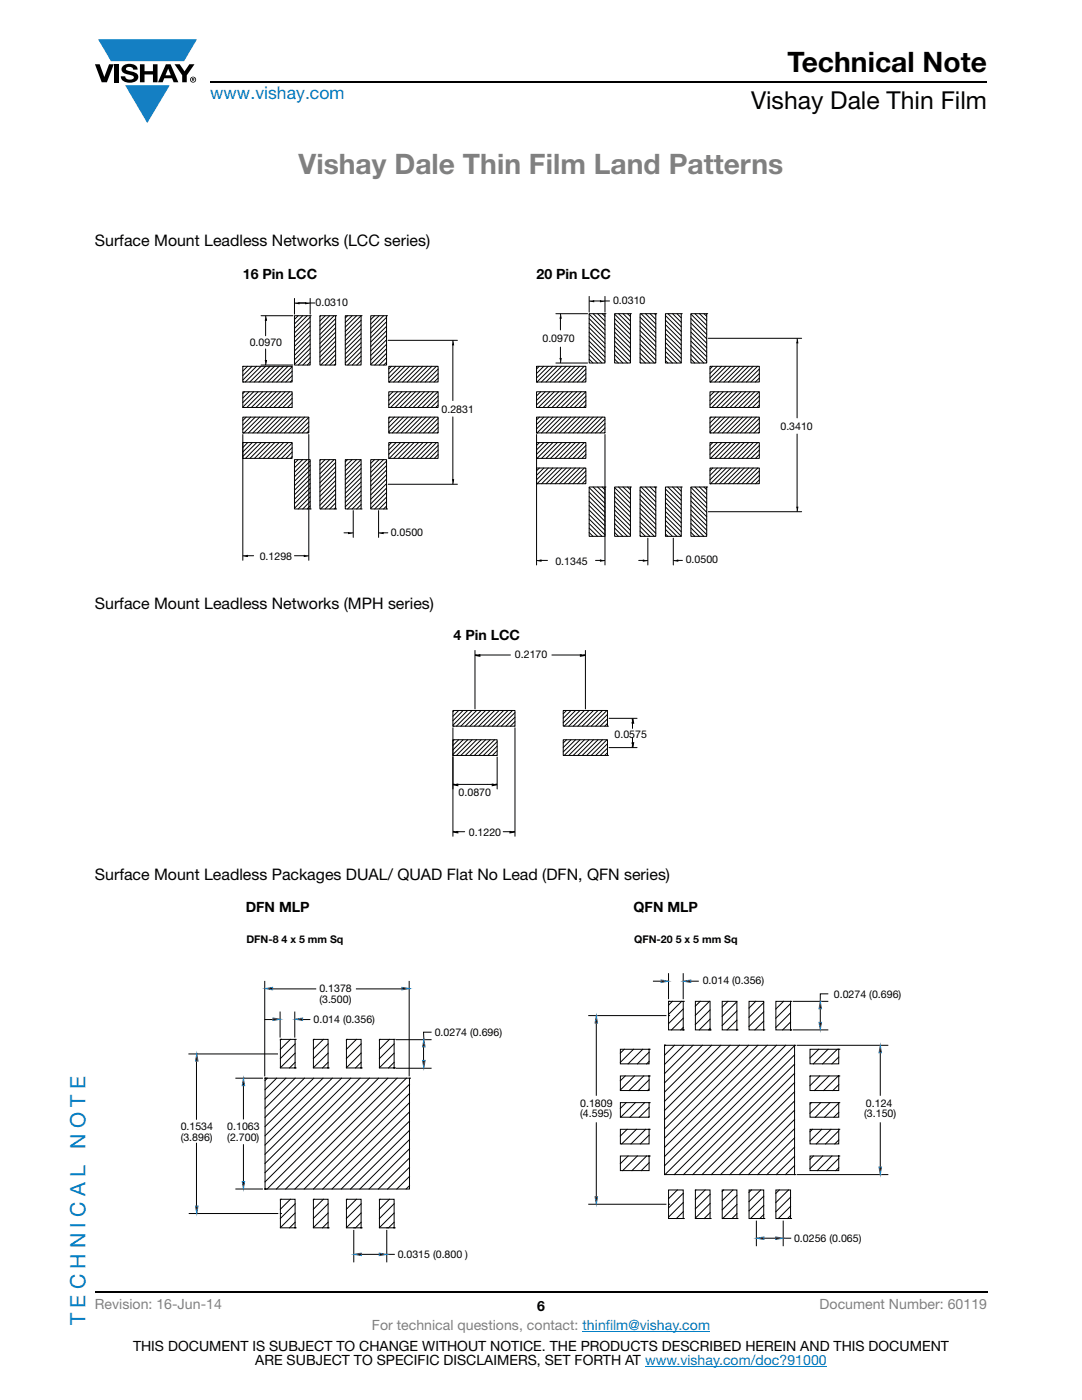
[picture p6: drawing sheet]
<svg xmlns="http://www.w3.org/2000/svg" width="216mm" height="279mm" viewBox="0 0 216 279" stroke-linecap="round" stroke-linejoin="round" font-family="sans-serif">
<g fill="#147fc3">
<path d="M19.6 7.9h19.7l-2.6 4.3h-1.1h-13.5z"/>
<path d="M25 17h8.9l-4.5 7.6z"/>
</g>
<g fill="#000">
<path d="M18.9 12.8h1l.9 2.6 1-2.6h.9l-1.4 3.6h-1zM22.9 12.8h.9v3.6h-.9zM24.6 13.1a2.1 2.1 0 0 1 2.8 .4l.1 .4h-.9a.79 .79 0 0 0-.7-.6 .79 .79 0 0 0-.8 .5l.3 .2 1 .3a1.08 1.08 0 0 1 1.2 1 1.08 1.08 0 0 1-1.1 1.1 1.73 1.73 0 0 1-2.4-1.2h.9a.96 .96 0 0 0 .8 .7 .96 .96 0 0 0 .9-.5 1.31 1.31 0 0 0-1.2-.6 1.03 1.03 0 0 1-1.1-.5 1.03 1.03 0 0 1 .2-1.2zM27.9 12.8h.9v1.4h1.7v-1.4h.9v3.6h-.9v-1.5h-1.7v1.5h-.9zM34.8 12.8h1.1l.9 1.4 1-1.4h1l-1.5 2.2v1.4h-.9v-1.4z"/>
<path d="M33.6 13.7l.5 1.3h-1.1zM33.1 12.8l-1.6 3.6h1l.3-.8h1.5l.3 .8h1l-1.6-3.6z"/>
<path d="M38.4 15.7h.2v.1h-.2zM38.3 15.6v.6h.1v-.3l.4 .3-.2-.3 .2-.1-.1-.2z"/>
<path d="M38.1 15.9a.46 .46 0 0 1 .9 0 .46 .46 0 0 1-.9 0zM37.9 15.9a.6 .6 0 0 0 1.2 0 .6 .6 0 0 0-1.2 0z"/>
</g>
<path d="M42 16.4h155M18.9 257.9h178.1" fill="none" stroke="#000" stroke-width=".36"/>
<path d="M116.2 265.7h25.5M128.7 272.7h36.3" fill="none" stroke="#007ec4" stroke-width=".2"/>
<path d="M48.4 53.3h113.8v59.9h-113.8z" fill="#fff"/>
<g fill="none" stroke="#000" stroke-width=".2">
<path d="M58.8 59.6v3.1M61.9 59.6v3.1M117.6 59.2v3.1M118.5 59.9v.3l-.9-.1M119.8 59.9v.3l1.8-.1M120.7 59.2v3.1M48.4 73.1h9.9v3.1h-9.9zM48.4 76.2h.1M48.4 78.2h9.9v3.1h-9.9zM48.5 73.1l-.1 .1M48.8 78.2l-.3 .3M49.4 73.1l-1 1"/>
<path d="M49.7 78.2l-1.2 1.2M50.3 73.1l-1.9 1.9M50.6 78.2l-2.1 2.1M51.2 73.1l-2.8 2.8M51.5 78.2l-3 3M52.1 73.1l-3.1 3.1M52.1 72.9h6.3M52.1 63h6.3M52.4 78.2l-3.1 3.1M52.9 71.9h.3l-.2 1M53 73.1l-3.2 3.1M53 63.9v3.1"/>
<path d="M53 69.6v2.3M53 63l.2 .9h-.3M53.3 78.2l-3.1 3.1M53.9 73.1l-3.2 3.1M54.2 78.2l-3.1 3.1M54.8 73.1l-3.2 3.1M55.1 78.2l-3.2 3.1M55.7 73.1l-3.2 3.1M56 78.2l-3.1 3.1M56.6 73.1l-3.2 3.1M56.9 78.2l-3.2 3.1M57.5 73.1l-3.2 3.1"/>
<path d="M57.8 78.2l-3.2 3.1M58.3 73.2l-3.1 3M58.3 74.1l-2.2 2.1M58.3 75l-1.3 1.2M58.3 78.6l-2.8 2.7M58.3 79.5l-1.9 1.8M58.3 75.9l-.4 .3M58.8 63h3.1v9.9h-3.1zM59.5 63l-.7 .7M59.7 60.3v.3l-.9-.1M59.7 60.5h1.3M60.4 63l-1.6 1.7"/>
<path d="M61 60.3v.3l1.8-.1M61.3 63l-2.5 2.5M61.9 66l-3.1 3.1M61.9 63.3l-3.1 3.1M61.9 64.2l-3.1 3.1M61.9 65.1l-3.1 3.1M61.9 66.9l-3.1 3.1M61.9 67.8l-3.1 3.1M61.9 68.7l-3.1 3.1M61.9 69.6l-3.1 3.1M61.9 70.5l-2.4 2.3M61.9 71.4l-1.5 1.4"/>
<path d="M61.9 72.3l-.6 .5M61.9 63h.1M63.8 63h3.2v9.9h-3.2zM64 63l-.2 .2M64.9 63l-1.1 1.1M65.8 63l-2 2M66.7 63l-2.9 2.8M67 69.9l-3 2.9M67 70.8l-2.1 2M67 67.2l-3.2 3.1M67 63.6l-3.2 3.2M67 64.5l-3.2 3.1"/>
<path d="M67 65.4l-3.2 3.2M67 66.3l-3.2 3.1M67 68.1l-3.2 3.1M67 69l-3.2 3.1M67 71.7l-1.2 1.1M67 72.6l-.3 .2M67 63h.1M68.9 63h3.2v9.9h-3.2zM69.4 63l-.5 .5M70.3 63l-1.4 1.4M71.2 63l-2.3 2.3M72 64.8l-3.1 3.2"/>
<path d="M72 67.5l-3.1 3.1M72 69.3l-3.1 3.1M72 63l-3.1 3.2M72 63.9l-3.1 3.1M72 65.7l-3.1 3.1M72 66.6l-3.1 3.1M72 68.4l-3.1 3.1M72 70.2l-2.6 2.6M72 71.1l-1.7 1.7M72 72l-.8 .8M72.1 63h.1M74 63h3.1v9.9h-3.1z"/>
<path d="M74.8 63l-.8 .8M75.6 63l-1.6 1.7M76.5 63l-2.5 2.6M77.1 70.5l-2.3 2.3M77.1 66l-3.1 3.2M77.1 66.9l-3.1 3.2M77.1 68.7l-3.1 3.2M77.1 69.6l-3.1 3.1M77.1 63.3l-3.1 3.2M77.1 64.2l-3.1 3.2M77.1 65.1l-3.1 3.2M77.1 67.8l-3.1 3.1"/>
<path d="M77.1 71.4l-1.4 1.4M77.1 72.3l-.5 .5M77.1 63h.1M77.4 67.9h13.9M77.6 73.1h9.8v3.1h-9.8zM77.6 76.2h.1M77.6 78.2h9.8v3.1h-9.8zM78.1 73.1l-.5 .5M78.4 78.2l-.8 .8M79 73.1l-1.4 1.4M79.3 78.2l-1.7 1.7M79.9 73.1l-2.3 2.3"/>
<path d="M80.2 78.2l-2.6 2.6M80.8 73.1l-3.1 3.1M81.1 78.2l-3.1 3.1M81.7 73.1l-3.2 3.1M82 78.2l-3.2 3.1M82.6 73.1l-3.2 3.1M82.9 78.2l-3.1 3.1M83.5 73.1l-3.2 3.1M83.8 78.2l-3.2 3.1M84.4 73.1l-3.2 3.1M84.7 78.2l-3.1 3.1M85.3 73.1l-3.2 3.1"/>
<path d="M85.6 78.2l-3.2 3.1M86.2 73.1l-3.2 3.1M86.5 78.2l-3.2 3.1M87.1 73.1l-3.2 3.1M87.4 78.2l-3.2 3.1M87.4 73.7l-2.6 2.5M87.4 74.6l-1.7 1.6M87.4 75.5l-.8 .7M87.4 79.1l-2.3 2.2M87.4 79.9l-1.4 1.4M90.4 67.9l.1 .9h-.3M90.4 68.8v11.1"/>
<path d="M107.1 73.1h9.8v3.1h-9.8zM107.1 76.2h.1M107.1 78.2h9.8v3.1h-9.8zM107.6 73.1l-.5 .5M107.9 78.2l-.8 .8M108.5 73.1l-1.4 1.4M108.8 78.2l-1.7 1.7M109.4 73.1l-2.3 2.3M109.7 78.2l-2.6 2.6M110.3 73.1l-3.2 3.1M110.6 78.2l-3.2 3.1M110.9 72.4h6.3"/>
<path d="M110.9 62.6h6.3M111.2 73.1l-3.2 3.1M111.5 78.2l-3.1 3.1M111.7 71.5h.3l-.2 .9M111.8 62.6l.2 .9h-.3M111.8 63.5v2.3M111.8 69.3v2.2M112.1 73.1l-3.2 3.1M112.4 78.2l-3.2 3.1M113 73.1l-3.2 3.1M113.3 78.2l-3.1 3.1M113.9 73.1l-3.2 3.1"/>
<path d="M114.2 78.2l-3.2 3.1M114.8 73.1l-3.2 3.1M115.1 78.2l-3.2 3.1M115.7 73.1l-3.2 3.1M116 78.2l-3.2 3.1M116.6 73.1l-3.2 3.1M116.9 78.2l-3.2 3.1M116.9 75.5l-.8 .7M116.9 74.6l-1.7 1.6M116.9 73.7l-2.6 2.5M116.9 79.9l-1.4 1.4M116.9 79.1l-2.3 2.2"/>
<path d="M117.6 62.7l3.1 3.1M117.6 63.6l3.1 3.2M117.6 64.5l3.1 3.1M117.6 65.4l3.1 3.2M117.6 66.3l3.1 3.1M117.6 67.2l3.1 3.1M117.6 68.1l3.1 3.1M117.6 69l3.1 3.1M117.6 69.9l2.5 2.5M117.6 70.8l1.6 1.6M117.6 71.7l.7 .7M117.6 62.6h3.1v9.8h-3.1z"/>
<path d="M118.3 62.6l2.4 2.4M118.5 60.1h1.3M119.3 62.6l1.4 1.5M120.1 62.6l.6 .6M120.7 62.6h.1M122.6 62.7l3.2 3.1M122.6 63.6l3.2 3.2M122.6 64.5l3.2 3.1M122.6 65.4l3.2 3.2M122.6 66.3l3.2 3.1M122.6 67.2l3.2 3.1M122.6 68.1l3.2 3.1"/>
<path d="M122.6 69l3.2 3.1M122.6 69.9l2.6 2.5M122.6 70.8l1.7 1.6M122.6 71.7l.8 .7M122.6 62.6h3.2v9.8h-3.2zM123.4 62.6l2.4 2.4M124.3 62.6l1.5 1.5M125.2 62.6l.6 .6M125.8 62.6h.1M127.7 67.8l3.2 3.1M127.7 63.3l3.2 3.1M127.7 64.2l3.2 3.1"/>
<path d="M127.7 65.1l3.2 3.1M127.7 66l3.2 3.1M127.7 66.9l3.2 3.1M127.7 68.7l3.2 3.1M127.7 69.6l2.9 2.8M127.7 70.5l2 1.9M127.7 71.4l1.1 1M127.7 72.3l.2 .1M127.7 62.6h3.2v9.8h-3.2zM127.9 62.6l3 2.9M128.8 62.6l2.1 2.1M129.7 62.6l1.2 1.1"/>
<path d="M130.6 62.6l.3 .3M130.9 62.6h.1M132.8 64.8l3.1 3.1M132.8 65.7l3.1 3.1M132.8 67.5l3.1 3.1M132.8 68.4l3.1 3.1M132.8 63l3.1 3.1M132.8 63.9l3.1 3.1M132.8 66.6l3.1 3.1M132.8 69.3l3.1 3.1M132.8 70.2l2.3 2.2M132.8 71.1l1.4 1.3"/>
<path d="M132.8 72l.5 .4M132.8 62.6h3.1v9.8h-3.1zM133.3 62.6l2.6 2.6M134.2 62.6l1.7 1.7M135.1 62.6l.8 .9M135.9 62.6h.1M137.9 69.9l2.5 2.5M137.9 70.8l1.7 1.6M137.9 65.4l3.1 3.1M137.9 66.3l3.1 3.1M137.9 68.1l3.1 3.1M137.9 69l3.1 3.1"/>
<path d="M137.9 62.7l3.1 3.1M137.9 63.6l3.1 3.1M137.9 64.5l3.1 3.1M137.9 67.2l3.1 3.1M137.9 71.6l.7 .8M137.9 62.6h3.1v9.8h-3.1zM138.7 62.6l2.3 2.3M139.6 62.6l1.4 1.4M140.5 62.6l.5 .5M141 62.6h.1M141.3 67.5h18.7M141.7 73.1h9.8v3.1h-9.8z"/>
<path d="M141.7 76.2h.1M141.7 78.2h9.8v3.1h-9.8zM142.2 73.1l-.5 .5M142.5 78.2l-.8 .8M143.1 73.1l-1.4 1.4M143.4 78.2l-1.7 1.7M144 73.1l-2.3 2.3M144.3 78.2l-2.6 2.6M144.9 73.1l-3.1 3.1M145.2 78.2l-3.1 3.1M145.8 73.1l-3.2 3.1M146.1 78.2l-3.1 3.1"/>
<path d="M146.7 73.1l-3.2 3.1M147 78.2l-3.1 3.1M147.6 73.1l-3.2 3.1M147.9 78.2l-3.2 3.1M148.5 73.1l-3.2 3.1M148.8 78.2l-3.1 3.1M149.4 73.1l-3.2 3.1M149.7 78.2l-3.2 3.1M150.3 73.1l-3.2 3.1M150.6 78.2l-3.2 3.1M151.2 73.1l-3.2 3.1M151.5 78.2l-3.2 3.1"/>
<path d="M151.5 75.5l-.8 .7M151.5 74.6l-1.7 1.6M151.5 73.7l-2.6 2.5M151.5 79.9l-1.4 1.4M151.5 79.1l-2.3 2.2M159 67.5l.2 .9h-.3M159.1 68.4v15M48.4 81.3h.1M48.4 83.2h13.2v3.2h-13.2zM48.4 86.4h.1M48.4 88.3h9.9v3.2h-9.9zM48.4 91.5h.1"/>
<path d="M48.5 86.7v25.1M48.5 88.3v.1M49.1 83.2l-.7 .7M49.4 88.3l-.9 1M50 83.2l-1.6 1.6M50.3 88.3l-1.8 1.9M50.9 83.2l-2.5 2.5M51.2 88.3l-2.7 2.8M51.8 83.2l-3.1 3.2M52.1 88.3l-3.1 3.2M52.7 83.2l-3.1 3.2M53 88.3l-3.1 3.2"/>
<path d="M53.6 83.2l-3.1 3.2M53.9 88.3l-3.1 3.2M54.5 83.2l-3.2 3.2M54.8 88.3l-3.1 3.2M55.4 83.2l-3.1 3.2M55.7 88.3l-3.1 3.2M56.3 83.2l-3.2 3.2M56.6 88.3l-3.1 3.2M57.2 83.2l-3.1 3.2M57.5 88.3l-3.1 3.2M58.1 83.2l-3.2 3.2M58.3 80.4l-1 .9"/>
<path d="M58.3 81.3h-.1M58.3 88.4l-3.1 3.1M58.3 89.3l-2.1 2.2M58.3 90.2l-1.3 1.3M58.3 91.1l-.3 .4M58.8 91.7h3.1v9.9h-3.1zM59 83.2l-3.2 3.2M59.5 91.7l-.7 .8M59.9 83.2l-3.2 3.2M60.4 91.7l-1.6 1.6M60.8 83.2l-3.2 3.2M61.3 91.7l-2.5 2.6"/>
<path d="M61.6 83.3l-3.1 3.1M61.6 84.2l-2.2 2.2M61.6 85.1l-1.3 1.3M61.6 86l-.4 .4M61.6 86.7v25.1M61.9 92l-3.1 3.1M61.9 92.9l-3.1 3.1M61.9 93.8l-3.1 3.1M61.9 94.7l-3.1 3.1M61.9 95.6l-3.1 3.1M61.9 96.5l-3.1 3.1M61.9 97.4l-3.1 3.1"/>
<path d="M61.9 98.3l-3.1 3.1M61.9 99.2l-2.4 2.4M63.8 91.7h3.2v9.9h-3.2zM64 91.7l-.2 .2M64.9 91.7l-1.1 1.1M65.8 91.7l-2 2M66.7 91.7l-2.9 2.8M67 98.6l-3 3M67 92.3l-3.2 3.2M67 93.2l-3.2 3.1M67 94.1l-3.2 3.1M67 95l-3.2 3.1"/>
<path d="M67 95.9l-3.2 3.1M67 96.8l-3.2 3.1M67 97.7l-3.2 3.1M67 99.5l-2.1 2.1M68.9 91.7h3.2v9.9h-3.2zM69.3 91.7l-.4 .5M70.3 91.7l-1.4 1.4M71.1 91.7l-2.2 2.3M72 91.7l-3.1 3.2M72.1 93.5l-3.2 3.2M72.1 94.4l-3.2 3.2M72.1 96.2l-3.2 3.2"/>
<path d="M72.1 92.6l-3.2 3.2M72.1 95.3l-3.2 3.1M72.1 97.1l-3.2 3.1M72.1 98l-3.2 3.1M72.1 98.9l-2.7 2.7M72.1 99.8l-1.8 1.8M74 91.7h3.1v9.9h-3.1zM74.7 91.7l-.7 .8M75.6 91.7l-1.6 1.7M76.5 91.7l-2.5 2.6M77.1 93.8l-3.1 3.2M77.1 95.6l-3.1 3.2"/>
<path d="M77.1 92l-3.1 3.2M77.1 92.9l-3.1 3.2M77.1 94.7l-3.1 3.1M77.1 96.5l-3.1 3.1M77.1 97.4l-3.1 3.2M77.1 98.3l-3.1 3.1M77.1 99.2l-2.3 2.4M77.4 96.6h13.9M77.6 88.3h9.8v3.2h-9.8zM77.6 91.5h.1M77.6 81.3h.1M77.6 83.2h9.8v3.2h-9.8z"/>
<path d="M77.6 86.4h.1M77.8 83.2l-.2 .3M78.1 88.3l-.5 .6M78.7 83.2l-1.1 1.2M79 88.3l-1.4 1.5M79.6 83.2l-2 2.1M79.9 88.3l-2.3 2.4M80.5 83.2l-2.9 3M80.8 88.3l-3.1 3.2M81.4 83.2l-3.1 3.2M81.7 88.3l-3.1 3.2M82.3 83.2l-3.1 3.2"/>
<path d="M82.6 88.3l-3.1 3.2M83.2 83.2l-3.1 3.2M83.5 88.3l-3.1 3.2M84.1 83.2l-3.1 3.2M84.4 88.3l-3.1 3.2M85 83.2l-3.1 3.2M85.3 88.3l-3.1 3.2M85.9 83.2l-3.1 3.2M86.2 88.3l-3.1 3.2M86.8 83.2l-3.1 3.2M87.1 88.3l-3.2 3.2M87.4 80.8l-.5 .5"/>
<path d="M87.4 88.9l-2.5 2.6M87.4 89.8l-1.7 1.7M87.4 90.7l-.7 .8M87.4 83.5l-2.9 2.9M87.4 84.4l-2 2M87.4 85.3l-1.1 1.1M87.4 86.2l-.2 .2M90.2 95.7h.3l-.1 .9M90.4 83.2v12.5M107.1 93.4h9.8v3.1h-9.8zM107.1 96.5h.1M107.1 81.3h.1"/>
<path d="M107.1 83.2h13.6v3.2h-13.6zM107.1 86.4h.1M107.1 88.3h9.8v3.2h-9.8zM107.1 91.5h.1M107.1 86.7v26.1M107.6 93.4l-.5 .6M107.6 83.2l-.5 .6M107.6 88.3l-.5 .6M108.5 93.4l-1.4 1.5M108.5 83.2l-1.4 1.5M108.5 88.3l-1.4 1.5M109.4 93.4l-2.3 2.4"/>
<path d="M109.4 83.2l-2.3 2.4M109.4 88.3l-2.3 2.4M110.3 93.4l-3.1 3.1M110.3 83.2l-3.1 3.2M110.3 88.3l-3.1 3.2M111.2 93.4l-3.1 3.1M111.2 83.2l-3.1 3.2M111.2 88.3l-3.1 3.2M112.1 83.2l-3.1 3.2M112.1 93.4l-3.1 3.1M112.1 88.3l-3.1 3.2M113 93.4l-3.1 3.1"/>
<path d="M113 83.2l-3.1 3.2M113 88.3l-3.1 3.2M113.9 93.4l-3.1 3.1M113.9 83.2l-3.1 3.2M113.9 88.3l-3.1 3.2M114.8 93.4l-3.1 3.1M114.8 83.2l-3.1 3.2M114.8 88.3l-3.1 3.2M115.7 93.4l-3.2 3.1M115.7 83.2l-3.2 3.2M115.7 88.3l-3.2 3.2M116.6 93.4l-3.1 3.1"/>
<path d="M116.6 83.2l-3.1 3.2M116.6 88.3l-3.1 3.2M116.9 95.8l-.8 .7M116.9 94.9l-1.6 1.6M116.9 94l-2.6 2.5M116.9 80.8l-.5 .5M116.9 90.7l-.8 .8M116.9 89.8l-1.6 1.7M116.9 88.9l-2.6 2.6M117.5 83.2l-3.2 3.2M117.6 97.3l3.1 3.2M117.6 98.2l3.1 3.2"/>
<path d="M117.6 99.1l3.1 3.2M117.6 97.2h3.1v9.8h-3.1zM118.3 97.2l2.4 2.4M118.4 83.2l-3.2 3.2M119.3 97.2l1.4 1.5M119.3 83.2l-3.2 3.2M120.1 97.2l.6 .6M120.2 83.2l-3.2 3.2M120.7 86.3l-.1 .1M120.7 85.4l-1 1M120.7 84.5l-1.9 1.9M120.7 83.6l-2.8 2.8"/>
<path d="M120.7 97.2h.1M120.7 86.7v26.1M122.6 97.3l3.2 3.2M122.6 98.2l3.2 3.2M122.6 99.1l3.2 3.2M122.6 97.2h3.2v9.8h-3.2zM123.4 97.2l2.4 2.4M124.3 97.2l1.5 1.5M125.2 97.2l.6 .6M125.8 97.2h.1M127.7 97.9l3.2 3.1M127.7 98.8l3.2 3.1"/>
<path d="M127.7 99.7l3.2 3.1M127.7 97.2h3.2v9.8h-3.2zM127.9 97.2l3 3M128.8 97.2l2.1 2M129.7 97.2l1.2 1.2M130.6 97.2l.3 .2M130.9 97.2h.1M132.8 99.4l3.1 3.1M132.8 97.6l3.1 3.1M132.8 98.5l3.1 3.1M132.8 97.2h3.1v9.8h-3.1zM133.3 97.2l2.6 2.6"/>
<path d="M134.2 97.2l1.7 1.7M135.1 97.2l.8 .8M135.9 97.2h.1M137.9 97.3l3.1 3.1M137.9 98.2l3.1 3.1M137.9 99.1l3.1 3.1M137.9 100l3.1 3.1M137.9 97.2h3.1v9.8h-3.1zM138.7 97.2l2.3 2.3M139.6 97.2l1.4 1.4M140.5 97.2l.5 .5M141 97.2h.1"/>
<path d="M141.7 93.4h9.8v3.1h-9.8zM141.7 96.5h.1M141.7 81.3h.1M141.7 83.2h9.8v3.2h-9.8zM141.7 86.4h.1M141.7 88.3h9.8v3.2h-9.8zM141.7 91.5h.1M141.9 83.2l-.2 .3M142.2 93.4l-.5 .6M142.2 88.3l-.5 .6M142.8 83.2l-1.1 1.2M143.1 93.4l-1.4 1.5"/>
<path d="M143.1 88.3l-1.4 1.5M143.7 83.2l-2 2.1M144 93.4l-2.3 2.4M144 88.3l-2.3 2.4M144.6 83.2l-2.9 3M144.9 93.4l-3.1 3.1M144.9 88.3l-3.1 3.2M145.5 83.2l-3.1 3.2M145.8 93.4l-3.1 3.1M145.8 88.3l-3.1 3.2M146.4 83.2l-3.1 3.2M146.7 93.4l-3.1 3.1"/>
<path d="M146.7 88.3l-3.1 3.2M147.3 83.2l-3.1 3.2M147.6 93.4l-3.1 3.1M147.6 88.3l-3.1 3.2M148.2 83.2l-3.1 3.2M148.5 93.4l-3.1 3.1M148.5 88.3l-3.1 3.2M149.1 83.2l-3.2 3.2M149.4 93.4l-3.1 3.1M149.4 88.3l-3.1 3.2M150 83.2l-3.1 3.2M150.3 93.4l-3.1 3.1"/>
<path d="M150.3 88.3l-3.1 3.2M150.9 83.2l-3.2 3.2M151.2 93.4l-3.1 3.1M151.2 88.3l-3.1 3.2M151.5 95.8l-.7 .7M151.5 94.9l-1.7 1.6M151.5 94l-2.5 2.5M151.5 80.8l-.5 .5M151.5 86.2l-.2 .2M151.5 85.3l-1.1 1.1M151.5 84.4l-2 2M151.5 83.5l-2.9 2.9"/>
<path d="M151.5 90.7l-.7 .8M151.5 89.8l-1.7 1.7M151.5 88.9l-2.5 2.6M159.1 86.6v14.6M49.4 110.7v.4l-.9-.2M49.4 110.9h1.2M58.8 110.9h1.9M60.7 110.7v.4l.9-.2M61.9 101.6h.1M61.9 100.1l-1.5 1.5M61.9 101l-.6 .6M67 101.6h.1"/>
<path d="M67 100.4l-1.2 1.2M67 101.3l-.3 .3M68.6 106.3h1M69.6 106.2v.3l.9-.2M70.5 101.9v5.3M72.1 101.6h.1M72.1 100.7l-.9 .9M75.5 101.9v5.3M76.5 106.3h.9M76.5 106.2v.3l-1-.2M77.1 101.6h.1M77.1 100.1l-1.5 1.5"/>
<path d="M77.1 101l-.6 .6M108 111.7v.3l-.9-.2M108 111.8h1.2M117.6 100l3.1 3.1M117.6 100.9l3.1 3.2M117.6 101.8l3.1 3.1M117.6 102.7l3.1 3.1M117.6 103.6l3.1 3.1M117.6 104.5l2.5 2.5M117.6 105.4l1.6 1.6M117.6 106.3l.7 .7M118.8 111.8h1"/>
<path d="M119.8 111.7v.3l.9-.2M122.6 100l3.2 3.1M122.6 100.9l3.2 3.2M122.6 101.8l3.2 3.1M122.6 102.7l3.2 3.1M122.6 103.6l3.2 3.1M122.6 104.5l2.6 2.5M122.6 105.4l1.7 1.6M122.6 106.3l.8 .7M127.4 111.8h1M127.7 101.5l3.2 3.1M127.7 103.3l3.2 3.1"/>
<path d="M127.7 104.2l2.9 2.8M127.7 105.1l2 1.9M127.7 106l1.1 1M127.7 106.9l.2 .1M127.7 100.6l3.2 3.1M127.7 102.4l3.2 3.1M128.4 111.7v.3l.9-.2M129.3 107.4v5.4M132.8 101.2l3.1 3.1M132.8 103.9l3.1 3.1M132.8 100.3l3.1 3.1M132.8 102.1l3.1 3.1"/>
<path d="M132.8 103l3.1 3.1M132.8 104.8l2.3 2.2M132.8 105.7l1.4 1.3M132.8 106.6l.5 .4M134.3 107.4v5.4M135.3 111.7v.3l-1-.2M135.3 111.8h.9M137.9 104.5l2.5 2.5M137.9 106.3l.7 .7M137.9 101.8l3.1 3.1M137.9 102.7l3.1 3.1M137.9 103.6l3.1 3.1"/>
<path d="M137.9 100.9l3.1 3.1M137.9 105.4l1.7 1.6M141.3 102.1h18.7M158.9 101.2h.3l-.2 .9"/>
</g>
<g fill="#000">
<path d="M117.6 60.1l.9-.2v.3zM119.8 59.9l.9 .2-.9 .1zM52.9 71.9h.3l-.2 1zM53 63l.2 .9h-.3zM58.8 60.5l.9-.2v.3zM61 60.3l.9 .2-.9 .1zM90.4 67.9l.1 .9h-.3zM111.7 71.5h.3l-.2 .9zM111.8 62.6l.2 .9h-.3zM159 67.5l.2 .9h-.3zM90.2 95.7h.3l-.1 .9zM48.5 110.9l.9-.2v.4z"/>
<path d="M60.7 110.7l.9 .2-.9 .2zM69.6 106.2l.9 .1-.9 .2zM75.5 106.3l1-.1v.3zM107.1 111.8l.9-.1v.3zM119.8 111.7l.9 .1-.9 .2zM128.4 111.7l.9 .1-.9 .2zM134.3 111.8l1-.1v.3zM158.9 101.2h.3l-.2 .9z"/>
</g>
<path d="M59.7 60.5h1.3z" fill="#000"/>
<path d="M90.3 125.4h38.8v41.9h-38.8z" fill="#fff"/>
<g fill="none" stroke="#000" stroke-width=".2">
<path d="M90.4 141.8h12.4v3.1h-12.4zM90.4 144.9h.1M90.4 147.6h8.8v3.2h-8.8zM90.4 150.8h.1M90.6 141.8l-.2 .2M90.6 147.6l-.2 .3M91.5 141.8l-1.1 1.1M91.5 147.6l-1.1 1.2M92.4 141.8l-2 2M92.4 147.6l-2 2.1M93.3 141.8l-2.9 2.9M93.3 147.6l-2.9 3"/>
<path d="M94.2 141.8l-3.1 3.1M94.2 147.6l-3.1 3.2M95.1 141.8l-3.1 3.1M95.1 147.6l-3.1 3.2M96 141.8l-3.1 3.1M96 147.6l-3.1 3.2M96.9 141.8l-3.1 3.1M96.9 147.6l-3.1 3.2M97.8 141.8l-3.2 3.1M97.8 147.6l-3.1 3.2M98.7 141.8l-3.2 3.1M98.7 147.6l-3.2 3.2"/>
<path d="M99.2 150.7l-.1 .1M99.2 149.8l-1 1M99.2 148.9l-1.9 1.9M99.2 148l-2.8 2.8M99.6 141.8l-3.2 3.1M100.5 141.8l-3.2 3.1M101.4 141.8l-3.2 3.1M102.3 141.8l-3.2 3.1M102.8 144.9h-.1M102.8 144l-1 .9M102.8 143.1l-1.9 1.8M102.8 142.2l-2.8 2.7"/>
<path d="M112.4 141.8h8.8v3.1h-8.8zM112.4 147.6h8.8v3.2h-8.8zM113 141.8l-.6 .6M113 147.6l-.6 .7M113.9 141.8l-1.5 1.5M113.9 147.6l-1.5 1.6M114.8 141.8l-2.4 2.4M114.8 147.6l-2.4 2.5M115.7 141.8l-3.1 3.1M115.7 147.6l-3.1 3.2M116.6 141.8l-3.1 3.1M116.6 147.6l-3.1 3.2"/>
<path d="M117.5 141.8l-3.1 3.1M117.5 147.6l-3.1 3.2M118.4 141.8l-3.1 3.1M118.4 147.6l-3.1 3.2M119.3 141.8l-3.1 3.1M119.3 147.6l-3.1 3.2M120.2 141.8l-3.1 3.1M120.2 147.6l-3.1 3.2M121.1 141.8l-3.1 3.1M121.1 147.6l-3.1 3.2M121.2 144.9h.1M121.2 144.4l-.5 .5"/>
<path d="M121.2 143.5l-1.4 1.4M121.2 142.6l-2.3 2.3M121.2 150.8h.1M121.2 150.2l-.5 .6M121.2 149.3l-1.4 1.5M121.2 148.4l-2.3 2.4M121.5 149.2h5.6M121.5 143.4h5.6M126.2 144.3v1.1M126.2 147.2v1.1"/>
</g>
<path d="M126 148.3h.4l-.2 .9z" fill="#ee302d"/>
<path d="M126 148.3h.4l-.2 .9" fill="none" stroke="#000" stroke-width=".35"/>
<path d="M126.2 143.4l.2 .9h-.4z" fill="#ee302d"/>
<path d="M126.2 143.4l.2 .9h-.4" fill="none" stroke="#000" stroke-width=".35"/>
<path d="M90.4 151.1v6.4M91.3 156.5h7M99.2 151.1v6.4" fill="none" stroke="#000" stroke-width=".2"/>
<path d="M90.4 156.5l.9-.1v.3z" fill="#ee302d"/>
<path d="M91.3 156.4v.3l-.9-.2" fill="none" stroke="#000" stroke-width=".35"/>
<path d="M98.3 156.4l.9 .1-.9 .2z" fill="#ee302d"/>
<path d="M98.3 156.4v.3l.9-.2" fill="none" stroke="#000" stroke-width=".35"/>
<path d="M90.4 145.2v21.7M102.8 145.2v21.7M91.3 166h1.4M100.4 166h1.4" fill="none" stroke="#000" stroke-width=".2"/>
<path d="M90.4 166l.9-.2v.3z" fill="#ee302d"/>
<path d="M91.3 165.8v.3l-.9-.1" fill="none" stroke="#000" stroke-width=".35"/>
<path d="M101.8 165.8l1 .2-1 .1z" fill="#ee302d"/>
<path d="M101.8 165.8v.3l1-.1" fill="none" stroke="#000" stroke-width=".35"/>
<path d="M94.8 129.8v11.7M95.7 130.7h6.1M110.1 130.7h5.8M116.8 129.8v11.7" fill="none" stroke="#000" stroke-width=".2"/>
<path d="M94.8 130.7l.9-.1v.3z" fill="#ee302d"/>
<path d="M95.7 130.6v.3l-.9-.2" fill="none" stroke="#000" stroke-width=".35"/>
<path d="M115.9 130.6l.9 .1-.9 .2z" fill="#ee302d"/>
<path d="M115.9 130.6v.3l.9-.2" fill="none" stroke="#000" stroke-width=".35"/>
<path d="M36 179.7h143.9v72.2h-143.9z" fill="#fff"/>
<g fill="none" stroke="#000" stroke-width=".2">
<path d="M52.8 195.9v18.8M54.3 197.4h8.7M71.1 197.4h9M81.6 195.9v18.8M130.4 195.8h1.5M133.4 194.3v5M133.4 199.8h.1M133.4 199.8h2.9v5.7h-2.9zM134.2 199.8l-.8 .8M136 199.8l-2.6 2.6M136.3 194.3v5M136.3 199.8h.1"/>
<path d="M137.8 195.8h1.5M138.8 199.8h2.9v5.7h-2.9zM139.7 199.8l-.9 1M141.6 199.8l-2.8 2.8M144.1 199.8h2.9v5.7h-2.9zM145.3 199.8l-1.2 1.2M147 199.9l-2.9 2.9M149.5 199.8h2.9v5.7h-2.9zM150.8 199.8l-1.3 1.4M154.8 199.8h2.9v5.7h-2.9zM156.4 199.8l-1.6 1.6M157.7 199.8h.1"/>
<path d="M158.3 199.8h6.9M165.2 198.3h-1.5v1.5M37.7 210.3h17.7M39.2 211.8v11.6M47.1 215.2h5.3M48.6 216.7v6.6M52.9 203.5h1.5M52.9 215.2h.1M52.9 215.2h28.8v22.1h-28.8zM53.4 215.2l-.5 .4M55.2 215.2l-2.3 2.3M55.9 202v5"/>
<path d="M55.9 207.4h3v5.7h-3zM56 207.4h.1M56.1 207.4l-.1 .2M57.1 215.2l-4.2 4.1M57.9 207.4l-1.9 2M58.8 202v5M58.9 213.1h.1M58.9 207.4h.1M58.9 212l-1.1 1.1M58.9 208.3l-2.9 2.9M58.9 210.2l-2.9 2.9M58.9 215.2l-6 6"/>
<path d="M60.3 203.5h1.5M60.7 215.2l-7.8 7.8M62.5 207.4h3v5.7h-3zM62.6 215.2l-9.7 9.6M62.7 207.4l-.2 .2M64.5 215.2l-11.6 11.5M64.5 207.4l-2 2M65.5 213.1h.1M65.5 212l-1.2 1.1M65.5 208.3l-3 2.9M65.5 210.2l-3 2.9M66.3 215.2l-13.4 13.3"/>
<path d="M68.1 215.2l-15.2 15.2M69.1 207.4h3v5.7h-3zM69.3 207.4l-.2 .2M70 215.2l-17.1 17M71.1 207.4l-2 2M71.8 215.2l-18.9 18.8M72.1 213.1h.1M72.1 208.3l-3 2.9M72.1 210.2l-3 2.9M72.1 212l-1.2 1.1M73.7 215.2l-20.8 20.7M75.5 215.2l-22.2 22.1"/>
<path d="M75.7 207.4h2.9v5.7h-2.9zM75.9 207.4l-.2 .2M77.4 215.2l-22.2 22.1M77.7 207.4l-2 2M78.6 208.3l-2.9 2.9M78.6 210.2l-2.9 2.9M78.6 212l-1.1 1.1M78.6 207.4h.1M78.6 213.1h.1M79.1 213.2h6.9M79.1 207.5h6.9M79.2 215.2l-22.2 22.1"/>
<path d="M81.1 215.2l-22.2 22.1M81.7 216.4l-21 20.9M81.7 218.2l-19.1 19.1M81.7 215.2h.1M84.5 209v2.7M86 206h-1.5l.1 1.4M117.5 202.7h15.4M119 204.2v14.4M123.8 214.7h5.7v2.9h-5.7zM123.8 209.4h5.7v2.9h-5.7zM124.6 209.4l-.8 .8M124.8 214.7l-1 1"/>
<path d="M126.4 209.4l-2.6 2.6M126.6 214.7l-2.8 2.8M128.3 209.4l-3 2.9M128.4 214.7l-2.9 2.9M129.5 215.5l-2.1 2.1M129.5 217.3l-.3 .3M129.5 210l-2.3 2.3M129.5 211.8l-.5 .5M129.5 214.7h.1M129.5 209.4h.1M132.6 208.6h.1M132.6 208.6h25.9v25.8h-25.9z"/>
<path d="M132.7 208.6l-.1 .2M133.4 202.7h.1M134.6 208.6l-2 2M136.3 205l-.5 .5M136.3 203.2l-2.3 2.3M136.3 201.4l-2.9 2.9M136.3 205.5h.1M136.4 208.6l-3.8 3.8M138.3 208.6l-5.7 5.7M140.1 208.6l-7.5 7.5M141.7 203.4l-2.2 2.1M141.7 205.2l-.3 .3"/>
<path d="M141.7 201.6l-2.9 2.9M141.7 205.5h.1M142 208.6l-9.4 9.4M143.8 208.6l-11.2 11.2M145.7 208.6l-13.1 13M147 203.6l-1.9 1.9M147 205.4l-.1 .1M147 201.8l-2.9 2.9M147 205.5h.1M147.5 208.6l-14.9 14.9M149.4 208.6l-16.8 16.7M151.2 208.6l-18.6 18.5"/>
<path d="M152.4 203.8l-1.8 1.7M152.4 200.1l-2.9 2.9M152.4 201.9l-2.9 3M152.4 205.5h.1M153.1 208.6l-20.5 20.4M154.9 208.6l-22.3 22.2M156.8 208.6l-24.2 24.1M157.7 204l-1.5 1.5M157.7 202.1l-2.9 2.9M157.7 200.3l-2.9 2.9M157.7 205.5h.1M158.3 205.5h6.9"/>
<path d="M158.5 216.1l-18.4 18.3M158.5 219.7l-14.7 14.7M158.5 217.9l-16.6 16.5M158.5 214.2l-20.3 20.2M158.5 208.7l-25.8 25.7M158.5 210.5l-24 23.9M158.5 212.4l-22.1 22M158.5 208.6h.1M159.1 208.6h18.1M161.6 214.7h5.8v2.9h-5.8zM161.6 209.4h5.8v2.9h-5.8zM161.7 214.7l-.1 .1"/>
<path d="M163.4 209.4l-1.8 1.7M163.6 214.7l-2 2M163.7 201.3v2.7M165.2 209.4l-2.9 2.9M165.4 214.7l-2.9 2.9M167.1 209.4l-3 2.9M167.3 214.7l-3 2.9M167.4 211l-1.4 1.3M167.4 216.5l-1.2 1.1M167.4 214.7h.1M167.4 209.4h.1M175.6 210.1v8.5"/>
<path d="M39.2 228.2v12.5M47.1 237.3h5.3M48.6 228.5v7.3M52.9 237.3h.1M55.9 239.3h3v5.7h-3zM56.1 239.3l-.1 .2M57.9 239.3l-1.9 2M62.5 239.3h3v5.7h-3zM62.7 239.3l-.2 .2M64.5 239.3l-2 2M69.1 239.3h3v5.7h-3zM69.3 239.3l-.2 .2"/>
<path d="M71.1 239.3l-2 2M75.7 239.3h2.9v5.7h-2.9zM75.9 239.3l-.2 .2M77.7 239.3l-2 2M81.7 233l-4.4 4.3M81.7 234.8l-2.5 2.5M81.7 236.6l-.7 .7M81.7 220.1l-17.3 17.2M81.7 227.4l-9.9 9.9M81.7 229.3l-8.1 8M81.7 221.9l-15.4 15.4M81.7 223.8l-13.6 13.5"/>
<path d="M81.7 231.1l-6.2 6.2M81.7 225.6l-11.8 11.7M119 224.1v14.7M123.8 230.7h5.7v2.9h-5.7zM123.8 225.4h5.7v2.9h-5.7zM123.8 220.1h5.7v2.9h-5.7zM124.9 220.1l-1.1 1.1M125.1 225.4l-1.3 1.3M125.3 230.7l-1.5 1.5M126.8 220.1l-2.9 2.9M127 225.4l-2.9 2.9M127.2 230.7l-2.9 2.9"/>
<path d="M128.6 220.1l-2.9 2.9M128.8 225.4l-2.9 2.9M129 230.7l-2.9 2.9M129.5 226.5l-1.7 1.8M129.5 232.1l-1.6 1.5M129.5 221l-1.9 2M129.5 222.9l-.1 .1M129.5 230.7h.1M129.5 225.4h.1M129.5 220.1h.1M133.4 237.5h2.9v5.7h-2.9zM135.2 237.5l-1.8 1.7"/>
<path d="M136.3 238.2l-2.9 2.9M136.3 240l-2.9 2.9M138.8 237.5h2.9v5.7h-2.9zM138.8 237.5v.1M140.7 237.5l-1.9 1.9M141.7 238.3l-2.9 3M144.1 237.5h2.9v5.7h-2.9zM144.4 237.5l-.3 .3M146.2 237.5l-2.1 2.1M147 238.5l-2.9 3M149.5 237.5h2.9v5.7h-2.9zM149.9 237.5l-.4 .5"/>
<path d="M151.8 237.5l-2.3 2.3M152.4 238.7l-2.9 2.9M154.8 237.5h2.9v5.7h-2.9zM155.5 237.5l-.7 .7M157.3 237.5l-2.5 2.5M157.7 238.9l-2.9 2.9M158.5 230.8l-3.6 3.6M158.5 232.6l-1.8 1.8M158.5 223.4l-11 11M158.5 227.1l-7.3 7.3M158.5 221.6l-12.9 12.8M158.5 225.3l-9.2 9.1"/>
<path d="M158.5 228.9l-5.5 5.5M158.5 234.4h.1M159.1 234.4h18.1M161.6 230.7h5.8v2.9h-5.8zM161.6 225.4h5.8v2.9h-5.8zM161.6 220.1h5.8v2.9h-5.8zM161.9 220.1l-.3 .2M162.1 225.4l-.5 .5M162.3 230.7l-.7 .7M163.8 220.1l-2.2 2.1M164 225.4l-2.4 2.3M164.2 230.7l-2.6 2.5"/>
<path d="M165.6 220.1l-2.9 2.9M165.8 225.4l-2.9 2.9M166 230.7l-2.9 2.9M167.4 220.2l-2.9 2.8M167.4 222l-1 1M167.4 227.5l-.8 .8M167.4 225.7l-2.7 2.6M167.4 231.2l-2.5 2.4M167.4 233l-.6 .6M167.4 230.7h.1M167.4 225.4h.1M167.4 220.1h.1"/>
<path d="M175.6 224.1v8.8M37.8 242.2h17.6M56 242.2h.1M58.9 245h.1M58.9 243.9l-1.1 1.1M58.9 240.2l-2.9 3M58.9 242.1l-2.9 2.9M65.5 243.9l-1.2 1.1M65.5 240.2l-3 3M65.5 242.1l-3 2.9M65.5 245h.1M70.6 245.6v6.2"/>
<path d="M70.6 245h.1M72.1 245h.1M72.1 240.2l-3 3M72.1 242.1l-3 2.9M72.1 243.9l-1.2 1.1M72.1 250.3h3.6M77.2 245.6v6.2M77.2 250.3h1.5M77.2 245h.1M78.6 240.2l-2.9 3M78.6 242.1l-2.9 2.9M78.6 243.9l-1.1 1.1"/>
<path d="M78.6 245h.1M117.5 240.3h15.4M133.4 240.3h.1M136.3 241.8l-1.3 1.4M136.3 243.2h.1M141.7 240.2l-2.9 2.9M141.7 242l-1.2 1.2M141.7 243.2h.1M147 240.4l-2.8 2.8M147 242.2l-.9 1M147 243.2h.1M150.9 243.2h.1"/>
<path d="M150.9 243.7v4.9M152.4 240.6l-2.6 2.6M152.4 242.4l-.8 .8M152.4 243.2h.1M152.4 247.1h2.4M156.3 243.2h.1M156.3 243.7v4.9M156.3 247.1h1.5M157.7 240.8l-2.4 2.4M157.7 242.6l-.5 .6M157.7 243.2h.1"/>
</g>
<g fill="#000">
<path d="M52.9 197.3l1.5-.3v.5zM80.2 197l1.5 .3-1.5 .2zM131.9 195.6l1.5 .2-1.5 .3zM136.3 195.8l1.5-.2v.5zM39.3 210.3l.2 1.5h-.5zM48.6 215.2l.2 1.5h-.5zM54.4 203.2l1.5 .2-1.5 .3zM58.9 203.4l1.5-.2v.5zM84.3 211.6h.5l-.2 1.5zM84.6 207.4l.2 1.5h-.5zM119 202.7l.2 1.5h-.5zM163.4 204h.5l-.2 1.5z"/>
<path d="M163.7 199.8l.2 1.5h-.5zM175.7 208.6l.2 1.5h-.5zM48.3 235.8h.5l-.2 1.5zM118.7 238.8h.5l-.2 1.5zM175.4 232.9h.5l-.2 1.5zM39 240.7h.5l-.2 1.5zM70.6 250.3l1.5-.2v.5zM75.7 250.1l1.5 .2-1.5 .3zM150.9 247.1l1.5-.2v.5zM154.8 246.9l1.5 .2-1.5 .3z"/>
</g>
<g fill="#000">
<path d="M52.9 197.3l1.5-.3v.5zM80.2 197l1.5 .3-1.5 .2zM131.9 195.6l1.5 .2-1.5 .3zM136.3 195.8l1.5-.2v.5zM39.3 210.3l.2 1.5h-.5zM48.6 215.2l.2 1.5h-.5zM54.4 203.2l1.5 .2-1.5 .3zM58.9 203.4l1.5-.2v.5zM84.3 211.6h.5l-.2 1.5zM84.6 207.4l.2 1.5h-.5zM119 202.7l.2 1.5h-.5zM163.4 204h.5l-.2 1.5z"/>
<path d="M163.7 199.8l.2 1.5h-.5zM175.7 208.6l.2 1.5h-.5zM48.3 235.8h.5l-.2 1.5zM118.7 238.8h.5l-.2 1.5zM175.4 232.9h.5l-.2 1.5zM39 240.7h.5l-.2 1.5zM70.6 250.3l1.5-.2v.5zM75.7 250.1l1.5 .2-1.5 .3zM150.9 247.1l1.5-.2v.5zM154.8 246.9l1.5 .2-1.5 .3z"/>
</g>
<g fill="none" stroke="#3a54a4" stroke-width=".2">
<path d="M52.9 197.3l1.5-.3v.5zM80.2 197l1.5 .3-1.5 .2zM81.7 197.3h.1M131.9 195.6l1.5 .2-1.5 .3zM136.3 195.8l1.5-.2v.5zM136.3 195.8h.1M163.7 199.8h.1M163.7 199.8l.2 1.5h-.5zM39.3 210.3l.2 1.5h-.5zM39.3 210.3h.1M48.6 215.2l.2 1.5h-.5zM48.6 215.2h.1"/>
<path d="M54.4 203.2l1.5 .2-1.5 .3zM58.9 203.4h.1M58.9 203.4l1.5-.2v.5zM84.3 211.6h.5l-.2 1.5zM84.6 207.4l.2 1.5h-.5zM84.6 207.4h.1M119 202.7h.1M119 202.7l.2 1.5h-.5zM163.4 204h.5l-.2 1.5zM175.7 208.6l.2 1.5h-.5zM48.3 235.8h.5l-.2 1.5zM118.7 238.8h.5l-.2 1.5z"/>
<path d="M175.4 232.9h.5l-.2 1.5zM175.6 234.4h.1M39 240.7h.5l-.2 1.5zM70.6 250.3l1.5-.2v.5zM75.7 250.1l1.5 .2-1.5 .3zM77.2 250.3h.1M150.9 247.1l1.5-.2v.5zM154.8 246.9l1.5 .2-1.5 .3zM156.3 247.1h.1"/>
</g>
<text font-size="5.6" x="157.2" y="14.3">Technical Note</text>
<text font-size="5.6" fill="#808080" x="59.6" y="34.8">Vishay Dale Thin Film Land Patterns</text>
<text font-size="4.9" x="149.9" y="21.8">Vishay Dale Thin Film</text>
<g font-size="4.2" fill="#007ec4">
<text x="17.1" y="229.3" transform="rotate(-90 17.1 229.3)">N O T E</text>
<text x="17.1" y="264.5" transform="rotate(-90 17.1 264.5)">T E C H N I C A L</text>
</g>
<text font-size="3.5" fill="#007ec4" x="42" y="19.8">www.vishay.com</text>
<g font-size="3.2">
<text x="18.9" y="49.2">Surface Mount Leadless Networks (LCC series)</text>
<text x="18.9" y="121.6">Surface Mount Leadless Networks (MPH series)</text>
<text x="18.9" y="175.6">Surface Mount Leadless Packages DUAL/ QUAD Flat No Lead (DFN, QFN series)</text>
</g>
<g font-size="2.8">
<text x="48.4" y="55.6">16 Pin LCC</text>
<text x="107.1" y="55.6">20 Pin LCC</text>
<text x="90.5" y="127.7">4 Pin LCC</text>
<text x="49" y="182">DFN MLP</text>
<text x="126.4" y="182">QFN MLP</text>
<text x="107.2" y="261.7">6</text>
<text x="26.5" y="269.6">THIS DOCUMENT IS SUBJECT TO CHANGE WITHOUT NOTICE. THE PRODUCTS DESCRIBED HEREIN AND THIS DOCUMENT</text>
<text x="50.9" y="272.4">ARE SUBJECT TO SPECIFIC DISCLAIMERS, SET FORTH AT www.vishay.com/doc?91000</text>
</g>
<g font-size="2.8" fill="#808080">
<text x="18.9" y="261.2">Revision: 16-Jun-14</text>
<text x="163.6" y="261.2">Document Number: 60119</text>
<text x="74.2" y="265.5">For technical questions, contact: thinfilm@vishay.com</text>
</g>
<g font-size="2.1">
<text x="63" y="61.1">0.0310</text>
<text x="122.3" y="60.7">0.0310</text>
<text x="49.8" y="69">0.0970</text>
<text x="108.2" y="68.2">0.0970</text>
<text x="88.1" y="82.3">0.2831</text>
<text x="155.7" y="85.9">0.3410</text>
<text x="78" y="107">0.0500</text>
<text x="51.8" y="111.7">0.1298</text>
<text x="110.8" y="112.8">0.1345</text>
<text x="136.8" y="112.3">0.0500</text>
<text x="102.8" y="131.3">0.2170</text>
<text x="122.6" y="147.2">0.0575</text>
<text x="91.5" y="158.9">0.0870</text>
<text x="93.5" y="166.9">0.1220</text>
<text x="49.2" y="188.3">DFN-8 4 x 5 mm Sq</text>
<text x="126.6" y="188.3">QFN-20 5 x 5 mm Sq</text>
<text x="140.2" y="196.4">0.014 (0.356)</text>
<text x="63.7" y="198">0.1378</text>
<text x="63.7" y="200.2">(3.500)</text>
<text x="166.4" y="199.1">0.0274 (0.696)</text>
<text x="62.6" y="204.2">0.014 (0.356)</text>
<text x="86.7" y="206.7">0.0274 (0.696)</text>
<text x="115.8" y="220.8">0.1809</text>
<text x="172.8" y="220.8">0.124</text>
<text x="36.1" y="225.6">0.1534</text>
<text x="36.1" y="227.7">(3.896)</text>
<text x="45.4" y="225.6">0.1063</text>
<text x="45.4" y="227.7">(2.700)</text>
<text x="115.8" y="223">(4.595)</text>
<text x="172.4" y="223">(3.150)</text>
<text x="79.4" y="251.1">0.0315 (0.800 )</text>
<text x="158.5" y="247.8">0.0256 (0.065)</text>
</g>
</svg>
